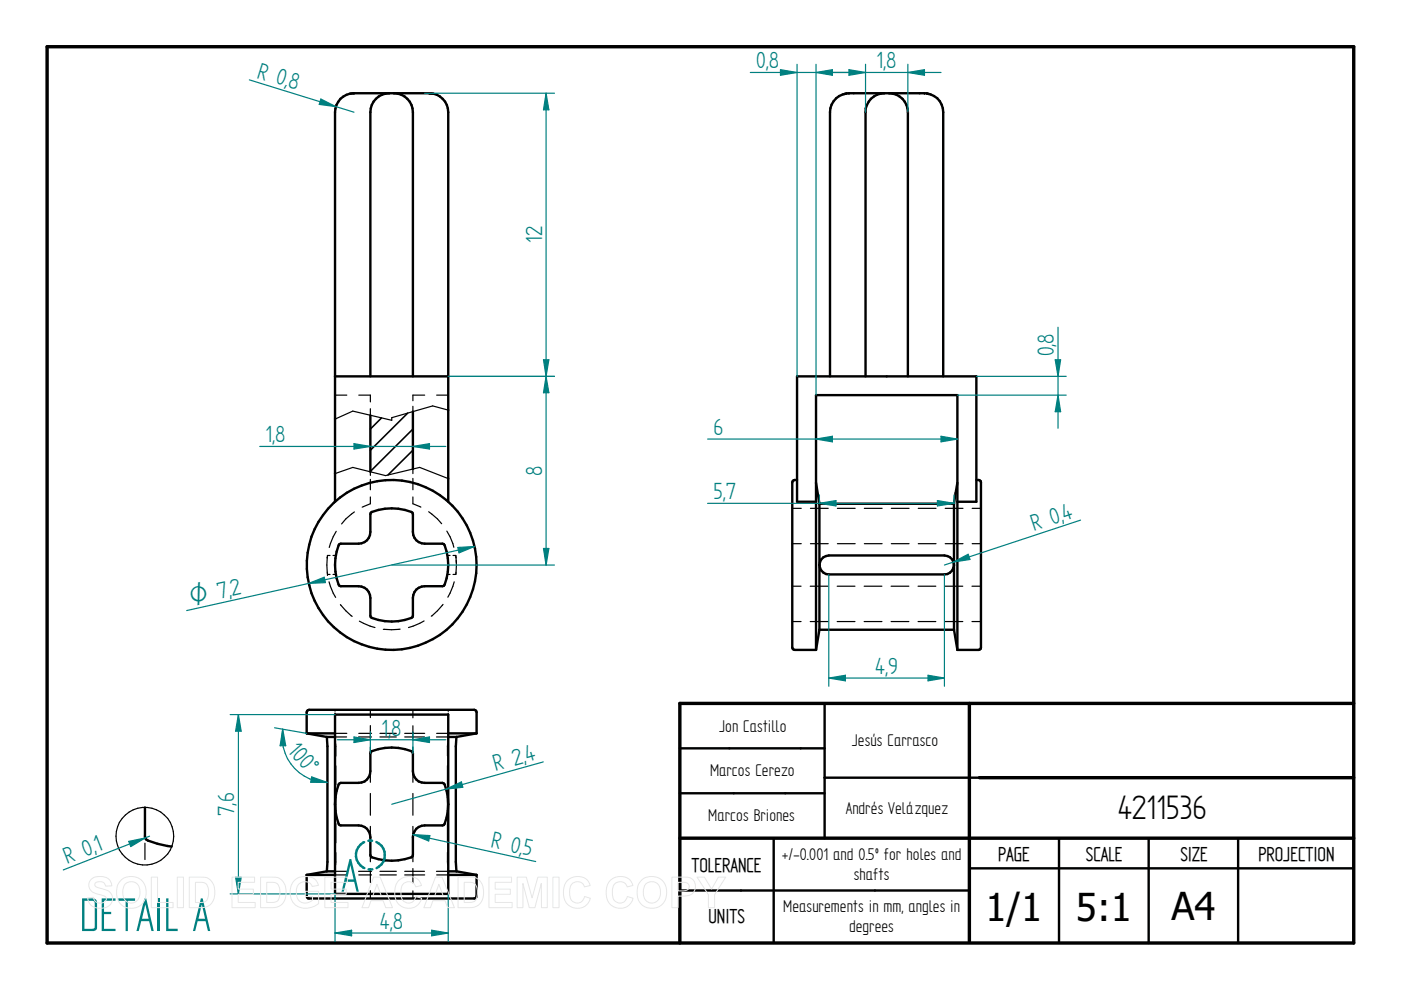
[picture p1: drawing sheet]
<svg xmlns="http://www.w3.org/2000/svg" width="297mm" height="210mm" viewBox="0 0 297 210" stroke-linecap="round" stroke-linejoin="round" font-family="sans-serif">
<path d="M10 9.9h277v190h-277zM205.5 149.1v50.5M287 149.1h-142.9v50.8M144.1 177.7h142.9M207.6 164.9h79.4" fill="none" stroke="#000" stroke-width=".72"/>
<g fill="none" stroke="#000" stroke-width=".51">
<path d="M75 19.8a4 4 0 0 0-4 4v82.6M82.5 19.8a4 4 0 0 0-4 4v56M82.5 19.8l-8.1 .1M82.5 19.8h1M83.5 19.8a4 4 0 0 1 4 4v56M83.5 19.8l8.1 .1M91.1 19.8a4 4 0 0 1 3.9 4v82.6M179.5 19.8a4 4 0 0 0-3.5 4v56M179.5 19.8l-.5 .1M179.5 19.8h17M187.5 19.8a4 4 0 0 0-4 4v56M188.5 19.8a4 4 0 0 1 4 4v56"/>
<path d="M196.5 19.8a3.9 3.9 0 0 1 3.5 4v56M196.5 19.8l.5 .1M71 79.8h24M78.5 88.1v11.9M87.5 87.2v12.2M72 115.4l4-.1a2.46 2.46 0 0 0 2.5-2.5l.1-4.1a11 11 0 0 1 8.9 0v4.1a2.46 2.46 0 0 0 2.5 2.5l4.1 .1a11 11 0 0 1 0 8.8l-4.1 .1a2.46 2.46 0 0 0-2.5 2.5v4.1a11 11 0 0 1-8.9 0l-.1-4.1a2.46 2.46 0 0 0-2.5-2.5l-4-.1a11 11 0 0 1 0-8.8zM169 101.8l-.8 .1-.2 .4v35l.1 .2 .4 .3h4.5M173 102.4l.7 4.4M173 106.4h-4v-26.6h38v26.6h-4M173.7 106.8h28.6M173.7 106.8v26.7M174.1 118.6l.5-.4 1.1-.4h24.5a2.01 2.01 0 0 1 2.1 2 2.01 2.01 0 0 1-2.1 2h-24.5a2.01 2.01 0 0 1-1.6-3.2z"/>
<path d="M202.3 106.8v26.7M203 102.4l-.7 4.4M207 101.8l.7 .1 .3 .4v35l-.1 .2-.4 .3h-4.5M173 137.8v-54h30v54M173.7 133.5l-.7 4.3M173.7 133.5h28.6M202.3 133.5l.7 4.3M65 155.5h6M65 155.5v-4.5l.1-.3 .4-.2h35l.5 .2v.3v4.5M65 155.5l4.3 .8M69.3 156.3h1.7M69.3 156.3l.1 1.9v24.6l-.1 1.9"/>
<path d="M71 151.5h24v38h-24zM78.6 159.4a11 11 0 0 1 8.9 0v4.1a2.46 2.46 0 0 0 2.5 2.5h3.8l.3 .1a10.9 10.9 0 0 1 0 8.8l-4.1 .1a2.46 2.46 0 0 0-2.5 2.5v4.1a11 11 0 0 1-8.9 0l-.1-4.1a2.46 2.46 0 0 0-2.5-2.5l-4-.1a10.9 10.9 0 0 1 0-8.8l.3-.1h3.7a2.46 2.46 0 0 0 2.5-2.5zM95 156.3h1.8M95 155.5h6M96.8 156.3l-.2 1.9v24.6l.2 1.9M101 155.5l-4.2 .8M144.1 158.7h30.7M174.8 149.1v28.6M144.1 168.2h30.7M164 177.7v22.2M207.6 164.9h-32.8M224.5 177.7v22.2"/>
<path d="M243.5 177.7v22.2M262.5 177.7v22.2M65 185.5h6M69.3 184.7h1.7M69.3 184.7l-4.3 .8M95 185.5h6M95 184.7h1.8M96.8 184.7l4.2 .8M101 185.5v4.5l-.2 .5h-.3h-35h-.2l-.3-.5v-4.5M144.1 188.8h61.4M205.5 184.1h81.5"/>
<circle cx="83" cy="119.8" r="18"/>
</g>
<g fill="none" stroke="#000" stroke-width=".25">
<path d="M75.1 19.8h.1M91 19.8h.1M180 19.8h.1M196 19.8h.1M71 83.8h2.5M76.1 83.8h2.4v1.4M78.5 86.7v1.4M87.5 86.1v1.1M87.5 99.4v1M90 83.8h-2.5v1.2M92.6 83.8h2.4M95 87l-3.3-.9-8.6 2.5v.5l-8.3-1.9-3.8 1.7"/>
<path d="M69.4 118.1h.1M69.4 117.9l-.1 1.9 .1 1.8M70 117.8h-.6v.1M70.6 117.8h.6M71 100.4l3.8-1.3 6.9 1.7 7.3-1.7 6 2.4M71.3 112.6l-.6 1.2-.9 2.3M75.1 108.5l-1.8 1.5-.9 1.1M78.5 100v.8M78.5 101.6v2.2M78.5 105.4v1.4l-1.7 .7M87.5 101.4v2.4M87.5 105.4v1.4l1.7 .7"/>
<path d="M90.9 108.5l1.8 1.5 .9 1M94.7 112.6l.7 1.2 .8 2.2M94.9 117.8h.5M96.1 117.8h.5l.1 .5M96.6 117.9l.1 .3M96.7 118.2l-.1 3.3M96.7 118.8l.1 .5M168 115.3h1.9M168 107.8h1.9M171.8 115.3h3.8M171.8 107.8h3.8M173.7 119.7h.1"/>
<path d="M173.7 119.8h.1M177.5 115.3h3.8M177.5 107.8h3.8M183.3 115.3h3.7M183.3 107.8h3.7M189 115.3h3.7M189 107.8h3.7M194.7 115.3h3.8M194.7 107.8h3.8M200.4 115.3h3.8M200.4 107.8h3.8M202.2 119.9h.1"/>
<path d="M202.2 119.8h.1M206.1 115.3h1.9M206.1 107.8h1.9M69.4 121.5v.1M69.4 121.8h.1M69.4 121.8h.6M69.8 123.4l.9 2.4 .5 .9M70.6 121.8h.6M72.2 128.2l1.1 1.3 1.4 1.2M76.2 131.7l2.3 1.1 1 .3M84.8 133.4h-3.5M89.9 131.7l-2.3 1.1-1 .3"/>
<path d="M93.9 128.1l-1.2 1.4-1.3 1.1M94.9 121.8h.5M96.3 123.4l-1.3 3.2M96.6 121.7v.1h-.5M96.7 121.5h.1M168 124.3h1.8M168 131.8h1.8M171.8 124.3h3.8M171.8 131.8h3.8M177.5 124.3h3.8M177.5 131.8h3.8M183.2 124.3h3.8"/>
<path d="M183.2 131.8h3.8M188.9 124.3h3.8M188.9 131.8h3.8M194.6 124.3h3.8M194.6 131.8h3.8M200.4 124.3h3.7M200.4 131.8h3.7M206.1 124.3h1.9M206.1 131.8h1.9M71 155.5h2.5M71 150.5v.3M71 151.2v.3"/>
<path d="M71.2 157.6v2.7M73.5 156.3h-2.5l.1 .6M76 156.3h2.8M76.1 155.5h2.7M78.5 158.4v1.3M78.5 150.5v1.6M78.5 153.8v3.1M80.6 155.5h3.4M80.6 156.3h3.4M85.8 155.5h4.2M85.8 156.3h4.2M87.5 158.4v1.3"/>
<path d="M87.5 150.5v1.7M87.5 153.9v3M92.5 156.3h2.5v.6M92.6 155.5h2.4M94.9 157.6v2.7M95 150.5v.3M95 151.2v.3M71.2 162.4v4M71.2 168.5v4.1M71.2 174.6v4.1M78.5 163.5v2.4M78.5 168.2v4.6"/>
<path d="M78.5 175.2v2.3M87.5 163.5v2.4M87.5 168.2v4.6M87.5 175.2v2.3M94.9 162.3v4.1M94.9 168.5v4M94.9 174.6v4M71 185.5h2.5M71 189.5v.3M71 190.2v.3M71.1 184.1l-.1 .6h2.5M71.2 180.8v2.6"/>
<path d="M76 184.7h2.8M76.1 185.5h2.7M78.5 181.3v1.4M78.5 184.2v2.9M78.5 188.8v1.7M80.6 185.5h3.4M80.6 184.7h3.4M85.8 185.5h4.2M85.8 184.7h4.2M87.5 181.3v1.4M87.5 184.2v3M87.5 188.9v1.6"/>
<path d="M92.6 185.5h2.4M94.9 180.7v2.7M95 184.1v.6h-2.5M95 189.5v.3M95 190.2v.3"/>
</g>
<path d="M80.9 88.6l-2.4 2.4M86.4 87.6l-7.9 7.9M87.5 95.5l-5.2 5.2M87.5 91l-9 8.9" fill="none" stroke="#000" stroke-width=".34"/>
<g fill="#000">
<circle cx="180" cy="19.8" r=".25"/>
<circle cx="196" cy="19.8" r=".25"/>
</g>
<path d="M94.6 167.3l3.2-1.5 .3 1.1zM115.2 161.5l-32.1 9" fill="none" stroke="#008080" stroke-width=".25"/>
<path d="M94.6 167.3l3.2-1.5 .3 1.1z" fill="#008080"/>
<path d="M87.6 177l3.5 .2-.2 1.1zM87.6 177l26 5.7" fill="none" stroke="#008080" stroke-width=".25"/>
<path d="M87.6 177l3.5 .2-.2 1.1z" fill="#008080"/>
<path d="M180 14.8l3.5 .6-3.5 .6zM183.5 13.6v10.2M192.5 13.6v10.2" fill="none" stroke="#008080" stroke-width=".25"/>
<path d="M180 14.8l3.5 .6-3.5 .6z" fill="#008080"/>
<path d="M192.5 15.4l3.5-.6v1.2z" fill="none" stroke="#008080" stroke-width=".25"/>
<path d="M192.5 15.4l3.5-.6v1.2z" fill="#008080"/>
<path d="M176.5 15.4h23M48.8 151.5h22.2M50.5 151.5l.6 3.5h-1.1zM48.8 189.5h22.2" fill="none" stroke="#008080" stroke-width=".25"/>
<path d="M50.5 151.5l.6 3.5h-1.1z" fill="#008080"/>
<path d="M50 186h1.1l-.6 3.5z" fill="none" stroke="#008080" stroke-width=".25"/>
<path d="M50 186h1.1l-.6 3.5z" fill="#008080"/>
<path d="M50.5 151.5v38M71 189.5v10.1M71 197.8l3.5-.6v1.2zM95 189.5v10.1" fill="none" stroke="#008080" stroke-width=".25"/>
<path d="M71 197.8l3.5-.6v1.2z" fill="#008080"/>
<path d="M91.5 197.2l3.5 .6-3.5 .6z" fill="none" stroke="#008080" stroke-width=".25"/>
<path d="M91.5 197.2l3.5 .6-3.5 .6z" fill="#008080"/>
<path d="M97.1 116.1l3.5-.2-3.3 1.3zM100.6 115.9l-61 13.6M71 197.8h24" fill="none" stroke="#008080" stroke-width=".25"/>
<path d="M97.1 116.1l3.5-.2-3.3 1.3z" fill="#008080"/>
<path d="M65.4 123.7l3.3-1.3 .3 1.1z" fill="none" stroke="#008080" stroke-width=".25"/>
<path d="M65.4 123.7l3.3-1.3 .3 1.1z" fill="#008080"/>
<path d="M77.2 178.6a3 3 0 0 0-1.7 2.7 3 3 0 0 0 1.8 2.8M78.1 178.3h.8M79.8 178.5a3.1 3.1 0 0 1 1.8 2.8 3.1 3.1 0 0 1-1.8 2.8M78.1 184.3h.8" fill="none" stroke="#008080" stroke-width=".51"/>
<g fill="none" stroke="#000" stroke-width=".25">
<path d="M30.7 178.8v3.4"/>
<circle cx="30.7" cy="177.3" r="6.1"/>
</g>
<path d="M30.7 171.2v6.1l.1 .4 .2 .3a17.1 17.1 0 0 0 5.4 1.5" fill="none" stroke="#000" stroke-width=".51"/>
<path d="M27.3 178.4l3.5-.7-3.1 1.8zM31.7 177.3l-18.3 7.1" fill="none" stroke="#008080" stroke-width=".25"/>
<path d="M27.3 178.4l3.5-.7-3.1 1.8z" fill="#008080"/>
<path d="M95 79.8h22.6M83.1 119.8h34.5M115.2 116.3h1.2l-.6 3.5z" fill="none" stroke="#008080" stroke-width=".25"/>
<path d="M115.2 116.3h1.2l-.6 3.5z" fill="#008080"/>
<path d="M115.8 79.8l.6 3.5h-1.2z" fill="none" stroke="#008080" stroke-width=".25"/>
<path d="M115.8 79.8l.6 3.5h-1.2z" fill="#008080"/>
<path d="M90 19.8h27.6M115.8 19.8l.6 3.5h-1.2zM95 79.8h22.6M115.8 79.8v40" fill="none" stroke="#008080" stroke-width=".25"/>
<path d="M115.8 19.8l.6 3.5h-1.2z" fill="#008080"/>
<path d="M115.2 76.3h1.2l-.6 3.5z" fill="none" stroke="#008080" stroke-width=".25"/>
<path d="M115.2 76.3h1.2l-.6 3.5z" fill="#008080"/>
<path d="M115.8 19.8v60M87.5 94.7l3.6-.6v1.1z" fill="none" stroke="#008080" stroke-width=".25"/>
<path d="M87.5 94.7l3.6-.6v1.1z" fill="#008080"/>
<path d="M75.1 94.1l3.4 .6-3.4 .5z" fill="none" stroke="#008080" stroke-width=".25"/>
<path d="M75.1 94.1l3.4 .6-3.4 .5z" fill="#008080"/>
<path d="M207 79.8h19.1M223.7 76.3h1.2l-.6 3.5zM55.1 94.7h39.4M203 83.8h23.1" fill="none" stroke="#008080" stroke-width=".25"/>
<path d="M223.7 76.3h1.2l-.6 3.5z" fill="#008080"/>
<path d="M224.3 83.8l.6 3.5h-1.2z" fill="none" stroke="#008080" stroke-width=".25"/>
<path d="M224.3 83.8l.6 3.5h-1.2z" fill="#008080"/>
<path d="M224.3 69.4v21.4M175.7 121.8v23.7M200.2 121.8v23.7M196.8 143.2l3.4 .6-3.4 .6z" fill="none" stroke="#008080" stroke-width=".25"/>
<path d="M196.8 143.2l3.4 .6-3.4 .6z" fill="#008080"/>
<path d="M175.7 143.8l3.5-.6v1.2z" fill="none" stroke="#008080" stroke-width=".25"/>
<path d="M175.7 143.8l3.5-.6v1.2z" fill="#008080"/>
<path d="M202.1 119.2l3.2-1.7 .4 1.1zM229.1 110.3l-28.9 9.5M175.7 143.8h24.5" fill="none" stroke="#008080" stroke-width=".25"/>
<path d="M202.1 119.2l3.2-1.7 .4 1.1z" fill="#008080"/>
<path d="M58.2 154.3l6.8 1.2M59.9 154.6l.7 3.5h-1.2z" fill="none" stroke="#008080" stroke-width=".25"/>
<path d="M59.9 154.6l.7 3.5h-1.2z" fill="#008080"/>
<path d="M66.1 164.7l3.3 1.2h-3.5z" fill="none" stroke="#008080" stroke-width=".25"/>
<path d="M66.1 164.7l3.3 1.2h-3.5z" fill="#008080"/>
<path d="M173.7 106.7l3.5-.6v1.2zM173.7 104.9v1.9M202.3 104.9v1.9M59.9 154.6a9.7 9.7 0 0 0 9.5 11.3" fill="none" stroke="#008080" stroke-width=".25"/>
<path d="M173.7 106.7l3.5-.6v1.2z" fill="#008080"/>
<path d="M198.8 106.1l3.5 .6-3.5 .6z" fill="none" stroke="#008080" stroke-width=".25"/>
<path d="M198.8 106.1l3.5 .6-3.5 .6z" fill="#008080"/>
<path d="M199.5 92.5l3.5 .6-3.5 .6zM150 106.7h52.3" fill="none" stroke="#008080" stroke-width=".25"/>
<path d="M199.5 92.5l3.5 .6-3.5 .6z" fill="#008080"/>
<path d="M173 93.1l3.5-.6v1.2z" fill="none" stroke="#008080" stroke-width=".25"/>
<path d="M173 93.1l3.5-.6v1.2z" fill="#008080"/>
<path d="M169 13.6v66.2M173 15.4l3.5-.6v1.2zM173 13.6v70.2M150 93.1h53" fill="none" stroke="#008080" stroke-width=".25"/>
<path d="M173 15.4l3.5-.6v1.2z" fill="#008080"/>
<path d="M165.5 14.8l3.5 .6-3.5 .6z" fill="none" stroke="#008080" stroke-width=".25"/>
<path d="M165.5 14.8l3.5 .6-3.5 .6z" fill="#008080"/>
<path d="M52.9 16.9l22.2 6.9M159.1 15.4h20.9M68 21l3.2 1.6-3.5-.5z" fill="none" stroke="#008080" stroke-width=".25"/>
<path d="M68 21l3.2 1.6-3.5-.5z" fill="#008080"/>
<path d="M75.1 156.3l3.4 .5-3.4 .6zM78.5 155.1v4.6M87.5 155.1v4.6" fill="none" stroke="#008080" stroke-width=".25"/>
<path d="M75.1 156.3l3.4 .5-3.4 .6z" fill="#008080"/>
<path d="M87.5 156.8l3.6-.5v1.1z" fill="none" stroke="#008080" stroke-width=".25"/>
<path d="M87.5 156.8l3.6-.5v1.1z" fill="#008080"/>
<path d="M71.5 156.8h23" fill="none" stroke="#008080" stroke-width=".25"/>
<g fill="none" stroke="#e6e6e6" stroke-width=".21">
<path d="M19.3 186.5a3.1 3.1 0 0 1 4 .2l.4 1.1-1.3 .1a1.28 1.28 0 0 0-1-1 1.28 1.28 0 0 0-1.3 .5v.4a5.6 5.6 0 0 0 2.5 .9 1.98 1.98 0 0 1 1.2 2.4 1.98 1.98 0 0 1-2.2 1.5 2.48 2.48 0 0 1-3-2.2l1.2-.2a1.44 1.44 0 0 0 1.3 1.3 1.44 1.44 0 0 0 1.5-.9 1.18 1.18 0 0 0-1.4-.9 2.36 2.36 0 0 1-2.4-2l.1-.7zM25.8 186.5a3.3 3.3 0 0 1 3.9-.1 3.3 3.3 0 0 1 1.2 3.8 3.2 3.2 0 0 1-3.8 2.3 3.2 3.2 0 0 1-2.4-3.8 3 3 0 0 1 1.1-2.2zM26.5 187.5a1.87 1.87 0 0 1 2.2-.4 1.87 1.87 0 0 1 1 2.1 1.87 1.87 0 0 1-1.8 2.3 1.87 1.87 0 0 1-1.9-2.3l.1-.8zM32.1 186h1.3v5.3h3.3v1.1h-4.6zM37.6 186h1.3v6.4h-1.3zM40.1 186h2.4a2.79 2.79 0 0 1 3 3.3 2.79 2.79 0 0 1-2.9 3.1h-2.5zM41.4 187.1a2.64 2.64 0 0 1 2.5 .5 3.3 3.3 0 0 1-.3 3.5l-.8 .2h-1.4zM49.2 186h4.8v1.1h-3.5v1.4h3.2v1.1h-3.2v1.7h3.6v1.1h-4.9zM55.2 186h2.4a2.79 2.79 0 0 1 3.1 3.3 2.79 2.79 0 0 1-3 3.1h-2.5zM56.6 187.1a2.64 2.64 0 0 1 2.4 .5 3.3 3.3 0 0 1-.3 3.5l-.8 .2h-1.3zM62.3 186.8a3.6 3.6 0 0 1 4.6-.2l.6 1.1-1.3 .3a1.8 1.8 0 0 0-2.2-1 1.8 1.8 0 0 0-1.2 2.1 2.01 2.01 0 0 0 1.1 2.2 2.01 2.01 0 0 0 2.3-.4v-.8h-1.5v-1.1h2.9v2.6a3.8 3.8 0 0 1-5.5-.3 4 4 0 0 1 .2-4.5zM68.9 186h4.8v1.1h-3.5v1.4h3.2v1.1h-3.2v1.7h3.6v1.1h-4.9z"/>
<path d="M79.2 186h1.4l2.6 6.4h-1.4l-.6-1.4h-2.5l-.6 1.4h-1.4zM79.9 187.5l.9 2.4h-1.7zM84.5 186.7a2.87 2.87 0 0 1 4.9 1l-1.3 .3a1.6 1.6 0 0 0-1.8-1 1.6 1.6 0 0 0-1.3 1.7 2.19 2.19 0 0 0 1.3 2.7 1.55 1.55 0 0 0 1.9-1.3l1.2 .4a2.93 2.93 0 0 1-3.4 2 2.93 2.93 0 0 1-2.3-3.3v-.6a3.2 3.2 0 0 1 .8-1.9zM92.3 186h1.4l2.6 6.4h-1.4l-.5-1.4h-2.6l-.5 1.4h-1.4zM93 187.5l.9 2.4h-1.7zM97.1 186h2.4a2.79 2.79 0 0 1 3 3.3 2.79 2.79 0 0 1-2.9 3.1h-2.5zM98.4 187.1a2.64 2.64 0 0 1 2.4 .5 3.3 3.3 0 0 1-.2 3.5l-.9 .2h-1.3zM103.7 186h4.8v1.1h-3.5v1.4h3.2v1.1h-3.2v1.7h3.6v1.1h-4.9zM109.6 186h2l1.2 4.4 1.2-4.4h2v6.4h-1.2v-5.1l-1.4 5.1h-1.2l-1.3-5.1v5.1h-1.3zM117.2 186h1.3v6.4h-1.3zM120.3 186.7a2.87 2.87 0 0 1 4.8 1l-1.2 .3a1.6 1.6 0 0 0-1.9-1 1.6 1.6 0 0 0-1.2 1.7 2.19 2.19 0 0 0 1.3 2.7 1.55 1.55 0 0 0 1.8-1.3l1.3 .4a2.93 2.93 0 0 1-3.5 2 2.93 2.93 0 0 1-2.2-3.3v-.6a3.2 3.2 0 0 1 .8-1.9zM129.3 186.7a2.87 2.87 0 0 1 4.9 1l-1.2 .3a1.6 1.6 0 0 0-1.9-1 1.6 1.6 0 0 0-1.3 1.7 2.19 2.19 0 0 0 1.3 2.7 1.55 1.55 0 0 0 1.9-1.3l1.2 .4a2.93 2.93 0 0 1-3.4 2 2.93 2.93 0 0 1-2.3-3.3l.1-.6a3.2 3.2 0 0 1 .7-1.9z"/>
<path d="M136.2 186.5a3.3 3.3 0 0 1 3.9-.1 3.3 3.3 0 0 1 1.1 3.8 3.2 3.2 0 0 1-3.7 2.3 3.2 3.2 0 0 1-2.4-3.8 3 3 0 0 1 1.1-2.2zM136.9 187.5a1.87 1.87 0 0 1 2.2-.4 1.87 1.87 0 0 1 .9 2.1 1.87 1.87 0 0 1-1.8 2.3 1.87 1.87 0 0 1-1.8-2.3l.1-.8zM142.4 186h2.1a2.5 2.5 0 0 1 2.7 1 2.08 2.08 0 0 1-.1 2.2 2.08 2.08 0 0 1-2.1 .8h-1.2v2.4h-1.4zM143.8 187.1h.6a1.28 1.28 0 0 1 1.7 .9 1.22 1.22 0 0 1-1.6 .9h-.7zM147.8 186h1.5l1.6 2.5 1.4-2.5h1.6l-2.4 3.7v2.7h-1.3v-2.7z"/>
</g>
<g font-size="11.3" fill="#008080">
<text x="72.3" y="189.1">A</text>
<text x="16.9" y="197.4">DETAIL A</text>
</g>
<g font-size="8.1">
<text x="237" y="173.7">4211536</text>
<text x="208.9" y="195.3">1/1</text>
<text x="228.1" y="195.3">5:1</text>
<text x="248.4" y="195.1">A4</text>
</g>
<g font-size="5.6" fill="#008080">
<text x="54.3" y="16.5" transform="rotate(17 54.3 16.5)">R 0,</text>
<text x="160.3" y="14.5">0,8</text>
<text x="185.8" y="14.5">1,8</text>
<text x="60.9" y="18.5" transform="rotate(17 60.9 18.5)">8</text>
<text x="114.9" y="51.6" transform="rotate(-90 114.9 51.6)">12</text>
<text x="223.4" y="75.6" transform="rotate(-90 223.4 75.6)">0,8</text>
<text x="56.3" y="93.8">1,8</text>
<text x="151.3" y="92.2">6</text>
<text x="114.9" y="100.9" transform="rotate(-90 114.9 100.9)">8</text>
<text x="151.3" y="105.8">5,7</text>
<text x="219.2" y="112.6" transform="rotate(-18 219.2 112.6)">R 0,</text>
<text x="225.7" y="110.4" transform="rotate(-18 225.7 110.4)">4</text>
<text x="49.2" y="126.4" transform="rotate(-12 49.2 126.4)">2</text>
<text x="185.6" y="142.9">4,9</text>
<text x="80.9" y="156">1,8</text>
<text x="60.8" y="159.1" transform="rotate(49 60.8 159.1)">100°</text>
<text x="111.8" y="161.6" transform="rotate(-15 111.8 161.6)">4</text>
<text x="105.1" y="163.4" transform="rotate(-15 105.1 163.4)">R 2,</text>
<text x="49.7" y="173" transform="rotate(-90 49.7 173)">7,6</text>
<text x="103.9" y="179.7" transform="rotate(12 103.9 179.7)">R 0,</text>
<text x="14.2" y="183.2" transform="rotate(-21 14.2 183.2)">R 0,</text>
<text x="20.7" y="180.7" transform="rotate(-21 20.7 180.7)">1</text>
<text x="110.7" y="181.1" transform="rotate(12 110.7 181.1)">5</text>
<text x="80.6" y="197">4,8</text>
</g>
<text font-size="5.4" fill="#008080" x="40.6" y="128.4" transform="rotate(-12 40.6 128.4)">O 7,</text>
<g font-size="4.8">
<text x="146.6" y="184.8">TOLERANCE</text>
<text x="211.6" y="182.5">PAGE</text>
<text x="230.2" y="182.5">SCALE</text>
<text x="250.3" y="182.5">SIZE</text>
<text x="266.8" y="182.5">PROJECTION</text>
<text x="150.2" y="195.8">UNITS</text>
</g>
<g font-size="4.1">
<text x="152.5" y="155.1">Jon Castillo</text>
<text x="180.6" y="158.2">Jesús Carrasco</text>
<text x="150.5" y="164.5">Marcos Cerezo</text>
<text x="179.3" y="172.6">Andrés Velázquez</text>
<text x="150.2" y="174.1">Marcos Briones</text>
<text x="165.8" y="182.4">+/-0.001 and 0.5º for holes and</text>
<text x="181" y="186.6">shafts</text>
<text x="166.1" y="193.5">Measurements in mm, angles in</text>
<text x="180" y="197.6">degrees</text>
</g>
</svg>
